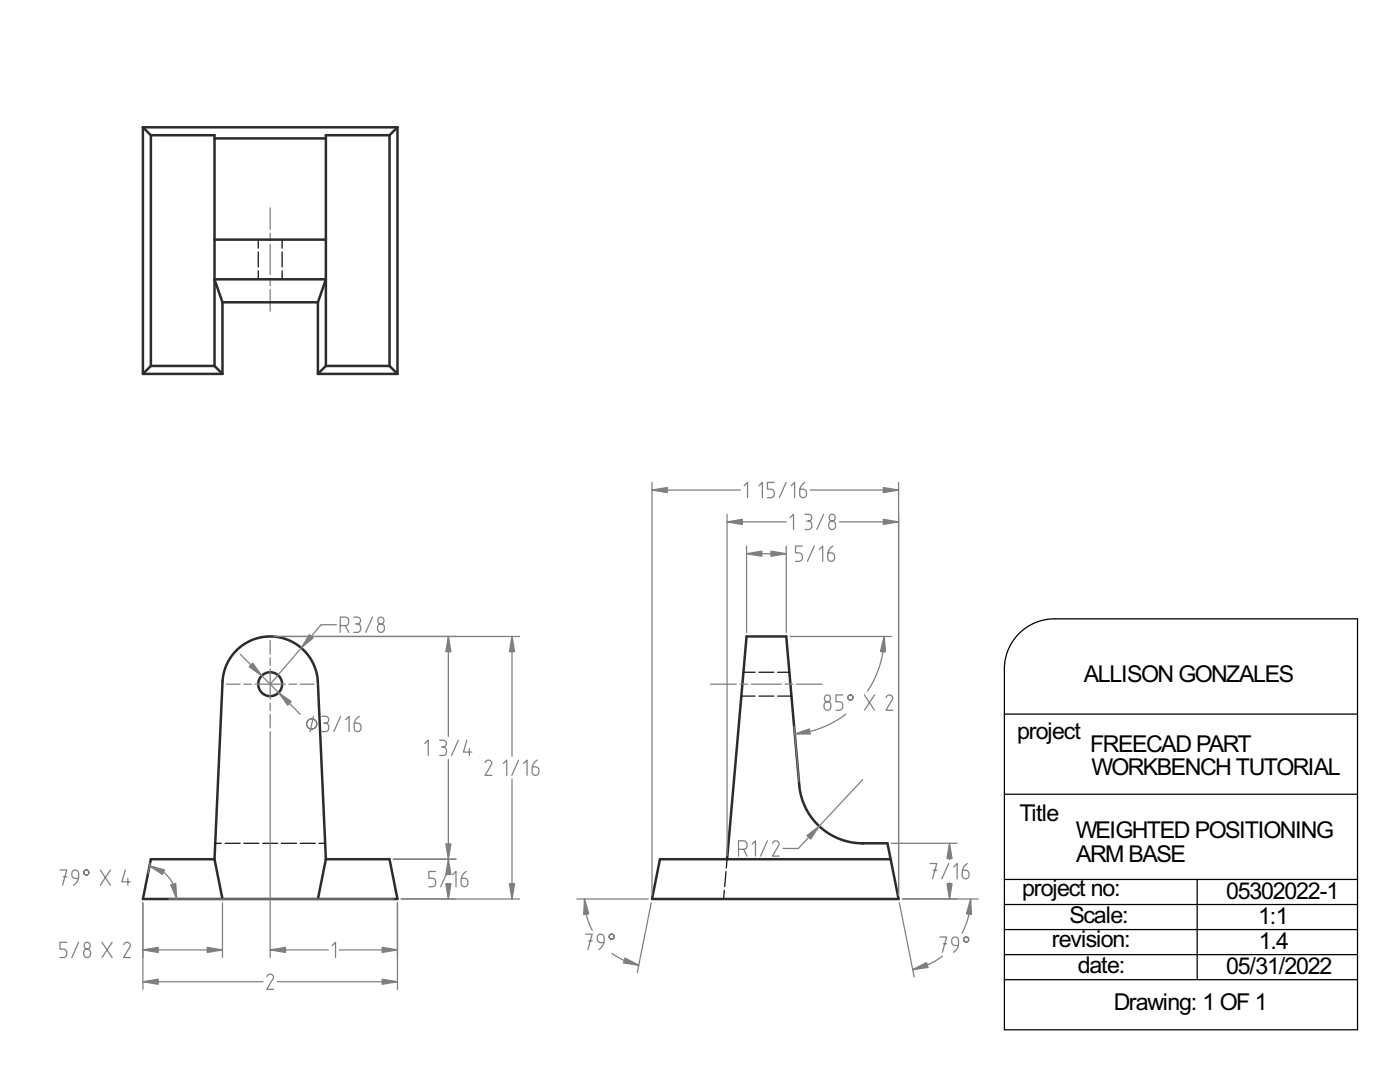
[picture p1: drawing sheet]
<svg xmlns="http://www.w3.org/2000/svg" width="279mm" height="216mm" viewBox="0 0 279 216" stroke-linecap="round" stroke-linejoin="round" font-family="sans-serif">
<g fill="none" stroke="#2c2c2c" stroke-width=".5">
<path d="M30.1 27h12.7v46h-12.7zM65 27h12.7v46h-12.7zM44.4 60.3v14.3h-15.9v-49.2h50.8v49.2h-15.9v-14.3M42.8 171.4l1.6-35.5 .3-1.7 .5-1.5 .7-1.3 1-1.3 1.1-1.1 1.4-.9 1.4-.6 1.5-.4 1.6-.1 1.6 .1 1.5 .4 1.4 .6 1.4 .9 1.1 1.1 1 1.2 .8 1.4 .5 1.5 .2 1.7 1.6 35.5M42.8 171.4h-12.7l-1.6 8h50.8l-1.6-8h-12.7M42.8 171.4l1.6 8M65 171.4l-1.6 8M145.1 171.4l3.9-44.4h7.9l2.7 30.1 .5 2.5 1.1 2.3 1.2 1.8 1.5 1.5 1.6 1.2 1.9 1 1.8 .5 1.8 .3 6.1 .1 2.2 11.1h-49.2l1.6-8h46"/>
<circle cx="53.9" cy="136.5" r="2.38"/>
</g>
<g fill="none" stroke="#141414" stroke-width=".25">
<path d="M51.5 47.8v1.7M51.5 50.3v3M51.5 54v1.7M56.3 47.8v1.7M56.3 50.3v3M56.3 54v1.7M148 138.9h2.7M148.4 134.1h2.3M151.5 134.1h3M151.5 138.9h3M155.2 134.1h2.3M155.2 138.9h2.8"/>
<path d="M43 168.3h1.2M44.9 168.3h3M48.7 168.3h3M52.4 168.3h3M56.2 168.3h3M59.9 168.3h3M63.7 168.3h1.2M144.6 177.7l-.2 1.7M144.9 173.9l-.3 3M145.1 171.4l-.1 1.8"/>
</g>
<g fill="none" stroke="#7f7f7f" stroke-width=".25">
<path d="M53.9 41.5v4.3M53.9 46.5v1.5M53.9 48.8v6M53.9 55.5v1.5M53.9 57.8v4.3M45.2 136.5h2.7M48.7 136.5h1.5M50.9 136.5h6M53.9 127.8v2.7M53.9 131.3v1.5M53.9 133.5v6M57.7 136.5h1.5"/>
<path d="M59.9 136.5h2.8M141.8 136.5h5.2M147.7 136.5h1.5M150 136.5h6M156.7 136.5h1.5M159 136.5h5.1M53.9 140.3v1.5M53.9 142.5v2.8M13.3 188h-1.3v1.4h.6a.68 .68 0 0 1 .7 .7v.3a.68 .68 0 0 1-.7 .7h-.6M15.7 188l-1.4 3.1M16.9 189.6a.68 .68 0 0 1 .7-.2 .68 .68 0 0 1 .5 .7v.3a.68 .68 0 0 1-.7 .7 .68 .68 0 0 1-.7-.7zM20.4 188l2 3.1"/>
<path d="M22.4 188l-2 3.1M24.7 188.5a.66 .66 0 0 1 .8-.5 .66 .66 0 0 1 .5 .8l-1.3 2.3h1.3M28.5 189.5h15.9"/>
<circle cx="17.4" cy="188.7" r=".65"/>
</g>
<path d="M28.5 189.5l3.1-.5v1.1z" fill="#7f7f7f"/>
<path d="M28.5 189.5l3.1-.5v1.1z" fill="#7f7f7f" stroke="#7f7f7f" stroke-width=".25"/>
<path d="M41.3 189l3.1 .5-3.1 .6z" fill="#7f7f7f"/>
<path d="M41.3 189l3.1 .5-3.1 .6z" fill="#7f7f7f" stroke="#7f7f7f" stroke-width=".25"/>
<path d="M28.5 180.1v11M28.5 195.9h24M44.4 180.1v11M53.3 194.9a.66 .66 0 0 1 .8-.5 .66 .66 0 0 1 .5 .8l-1.4 2.2h1.4M55.4 195.9h23.9" fill="none" stroke="#7f7f7f" stroke-width=".25"/>
<path d="M28.5 195.9l3.1-.5v1z" fill="#7f7f7f"/>
<path d="M28.5 195.9l3.1-.5v1z" fill="#7f7f7f" stroke="#7f7f7f" stroke-width=".25"/>
<path d="M76.3 195.4l3 .5-3 .5z" fill="#7f7f7f"/>
<path d="M76.3 195.4l3 .5-3 .5z" fill="#7f7f7f" stroke="#7f7f7f" stroke-width=".25"/>
<g fill="none" stroke="#7f7f7f" stroke-width=".25">
<path d="M67.1 124.7h-3l-10.2 11.8M67.9 124.8h1a.68 .68 0 0 0 .7-.6v-.4a.68 .68 0 0 0-.7-.7h-1v3.1M68.9 124.8l.7 1.4M70.6 123.1h.7a.68 .68 0 0 1 .7 .7 .68 .68 0 0 1-.7 .7 .68 .68 0 0 1 .7 .7v.3a.68 .68 0 0 1-.7 .7h-.7M70.9 124.5h.4M74.3 123.1l-1.3 3.1M75.5 124.7a.68 .68 0 0 1 .8-.2 .68 .68 0 0 1 .4 .7v.3a.68 .68 0 0 1-.7 .7 .68 .68 0 0 1-.7-.7zM28.5 180.1v17.3M79.3 180.1v17.3"/>
<circle cx="76.1" cy="123.8" r=".65"/>
</g>
<path d="M61.7 126.6l.8 .7-2.4 2z" fill="#7f7f7f"/>
<path d="M61.7 126.6l.8 .7-2.4 2z" fill="#7f7f7f" stroke="#7f7f7f" stroke-width=".25"/>
<path d="M172.2 155.6l-12.9 13.7h-3M147.4 169.5h1a.68 .68 0 0 0 .7-.7v-.3a.68 .68 0 0 0-.7-.7h-1v3M148.4 169.5l.7 1.3M150.1 168.5l.7-.7v3M153.1 167.8l-1.3 3M154.2 168.3a.66 .66 0 0 1 .8-.5 .66 .66 0 0 1 .5 .8l-1.3 2.2h1.3" fill="none" stroke="#7f7f7f" stroke-width=".25"/>
<path d="M161 166.7l2.5-1.9-1.7 2.6z" fill="#7f7f7f"/>
<path d="M161 166.7l2.5-1.9-1.7 2.6z" fill="#7f7f7f" stroke="#7f7f7f" stroke-width=".25"/>
<path d="M185.6 172.3h1.4l-.9 3.1M186.3 173.7h.7M189.3 172.3l-1.3 3.1M189.5 168.3v3.2M189.5 176.1v3.3M190.3 173l.7-.7v3.1M193.1 172.3a2.03 2.03 0 0 0-1.1 1.8v.6a.68 .68 0 0 0 .7 .7 .68 .68 0 0 0 .7-.7v-.4a.68 .68 0 0 0-.7-.6h-.6" fill="none" stroke="#7f7f7f" stroke-width=".25"/>
<path d="M189.5 168.3l.5 3h-1z" fill="#7f7f7f"/>
<path d="M189.5 168.3l.5 3h-1z" fill="#7f7f7f" stroke="#7f7f7f" stroke-width=".25"/>
<path d="M189 176.3h1l-.5 3.1z" fill="#7f7f7f"/>
<path d="M189 176.3h1l-.5 3.1z" fill="#7f7f7f" stroke="#7f7f7f" stroke-width=".25"/>
<g fill="none" stroke="#7f7f7f" stroke-width=".25">
<path d="M177.9 168.3h13.1M180.1 179.4h15.1M193.7 179.4l-.1 1.8-.3 1.7-.6 1.7-.7 1.6M179.5 180.1l3 14.9M187.6 187h1.3l-.8 3M188.1 190.8l-2.8 1.7-3.1 1M188.2 188.3h.7M191.3 188.7h-.7a.68 .68 0 0 1-.7-.7v-.4a.68 .68 0 0 1 .7-.6 .68 .68 0 0 1 .7 .6v.8a2.05 2.05 0 0 1-1 1.6"/>
<circle cx="192.8" cy="187.5" r=".51"/>
</g>
<path d="M182.2 193.5l2.7-1.4 .3 .9z" fill="#7f7f7f"/>
<path d="M182.2 193.5l2.7-1.4 .3 .9z" fill="#7f7f7f" stroke="#7f7f7f" stroke-width=".25"/>
<path d="M193.7 179.4l.2 3.1-1-.1z" fill="#7f7f7f"/>
<path d="M193.7 179.4l.2 3.1-1-.1z" fill="#7f7f7f" stroke="#7f7f7f" stroke-width=".25"/>
<path d="M86.9 173.9h-1.3v1.3h.7a.68 .68 0 0 1 .6 .7v.4a.68 .68 0 0 1-.6 .6h-.7M89.3 173.9l-1.3 3M89.5 171.4v1.7M89.5 177.7v1.7M90.3 174.6l.7-.7v3M93 173.9a2.03 2.03 0 0 0-1 1.8v.6a.68 .68 0 0 0 .7 .6 .68 .68 0 0 0 .7-.6v-.4a.68 .68 0 0 0-.7-.7h-.6" fill="none" stroke="#7f7f7f" stroke-width=".25"/>
<path d="M89.5 171.4l.5 3.1h-1z" fill="#7f7f7f"/>
<path d="M89.5 171.4l.5 3.1h-1z" fill="#7f7f7f" stroke="#7f7f7f" stroke-width=".25"/>
<path d="M89 176.3h1l-.5 3.1z" fill="#7f7f7f"/>
<path d="M89 176.3h1l-.5 3.1z" fill="#7f7f7f" stroke="#7f7f7f" stroke-width=".25"/>
<g fill="none" stroke="#7f7f7f" stroke-width=".25">
<path d="M157.7 127h20.3M168.2 138.7h-1.4v1.3h.7a.68 .68 0 0 1 .7 .7v.3a.68 .68 0 0 1-.7 .7h-.7M172.5 138.7l2 3M174.5 138.7l-2 3M176.5 127l-.3 2.9-.6 2.8-1 2.7-1.5 2.5M176.8 139.2a.66 .66 0 0 1 .8-.5 .66 .66 0 0 1 .5 .8l-1.3 2.2h1.4M158.5 144.9l.9 11M164.7 140.2a.68 .68 0 0 1 .7-.1 .68 .68 0 0 1 .4 .6v.3a.68 .68 0 0 1-.7 .7 .68 .68 0 0 1-.6-.7zM168.8 142.5l-2.3 1.5-2.5 1.2-2.6 .8-2.8 .5M78.5 171.4h12.5M80.1 179.4h10.9"/>
<circle cx="165.2" cy="139.3" r=".65"/>
<circle cx="169.7" cy="139.2" r=".51"/>
</g>
<path d="M176.5 127l.2 3.1-1-.1z" fill="#7f7f7f"/>
<path d="M176.5 127l.2 3.1-1-.1z" fill="#7f7f7f" stroke="#7f7f7f" stroke-width=".25"/>
<path d="M158.6 146.5l2.9-1 .2 1z" fill="#7f7f7f"/>
<path d="M158.6 146.5l2.9-1 .2 1z" fill="#7f7f7f" stroke="#7f7f7f" stroke-width=".25"/>
<path d="M53.9 189.5h11.6M66.3 188.7l.7-.7v3.1M67.7 189.5h11.6" fill="none" stroke="#7f7f7f" stroke-width=".25"/>
<path d="M53.9 189.5l3.1-.5v1.1z" fill="#7f7f7f"/>
<path d="M53.9 189.5l3.1-.5v1.1z" fill="#7f7f7f" stroke="#7f7f7f" stroke-width=".25"/>
<path d="M76.3 189l3 .5-3 .6z" fill="#7f7f7f"/>
<path d="M76.3 189l3 .5-3 .6z" fill="#7f7f7f" stroke="#7f7f7f" stroke-width=".25"/>
<path d="M130.1 97.8h17.6M148.5 96.9l.7-.6v3M151.5 96.9l.6-.6v3M154.5 96.3h-1.3v1.3h.6a.68 .68 0 0 1 .7 .7v.3a.68 .68 0 0 1-.7 .7h-.6M156.9 96.3l-1.4 3M157.9 96.9l.7-.6v3M160.6 96.3a2.03 2.03 0 0 0-1 1.7v.6a.68 .68 0 0 0 .7 .7 .68 .68 0 0 0 .7-.7v-.3a.68 .68 0 0 0-.7-.7h-.7M161.7 97.8h17.6M53.9 146v45.1M79.3 180.1v11" fill="none" stroke="#7f7f7f" stroke-width=".25"/>
<path d="M130.1 97.8l3.1-.5v1z" fill="#7f7f7f"/>
<path d="M130.1 97.8l3.1-.5v1z" fill="#7f7f7f" stroke="#7f7f7f" stroke-width=".25"/>
<path d="M176.3 97.3l3 .5-3 .5z" fill="#7f7f7f"/>
<path d="M176.3 97.3l3 .5-3 .5z" fill="#7f7f7f" stroke="#7f7f7f" stroke-width=".25"/>
<g fill="none" stroke="#7f7f7f" stroke-width=".25">
<path d="M130.1 96.3v82.3M179.3 96.3v82.3M47.9 130.5l12 12M62 145.5h.1M62.6 142.9l-.7 3.1M64.3 142.9h.6a.68 .68 0 0 1 .7 .7 .68 .68 0 0 1-.7 .7 .68 .68 0 0 1 .7 .7v.3a.68 .68 0 0 1-.7 .7h-.6M64.6 144.3h.3M68 142.9l-1.4 3.1M69 143.6l.7-.7v3.1M71.7 142.9a2.03 2.03 0 0 0-1 1.8v.6a.68 .68 0 0 0 .7 .7 .68 .68 0 0 0 .6-.7v-.3a.68 .68 0 0 0-.6-.7h-.7"/>
<circle cx="62.2" cy="144.5" r="1.02"/>
</g>
<path d="M49.7 133l.7-.7 1.8 2.5z" fill="#7f7f7f"/>
<path d="M49.7 133l.7-.7 1.8 2.5z" fill="#7f7f7f" stroke="#7f7f7f" stroke-width=".25"/>
<path d="M55.6 138.2l2.5 1.8-.7 .7z" fill="#7f7f7f"/>
<path d="M55.6 138.2l2.5 1.8-.7 .7z" fill="#7f7f7f" stroke="#7f7f7f" stroke-width=".25"/>
<path d="M89.5 127v19.9M84.8 148.4l.7-.7v3M87.7 147.7h.7a.68 .68 0 0 1 .7 .7 .68 .68 0 0 1-.7 .7 .68 .68 0 0 1 .7 .6v.4a.68 .68 0 0 1-.7 .6h-.7M88.1 149.1h.3M89.5 151.5v19.9M91.5 147.7l-1.4 3M93.2 147.7l-.7 2.4h1.7M93.7 149.4v1.3" fill="none" stroke="#7f7f7f" stroke-width=".25"/>
<path d="M89 168.4h1l-.5 3z" fill="#7f7f7f"/>
<path d="M89 168.4h1l-.5 3z" fill="#7f7f7f" stroke="#7f7f7f" stroke-width=".25"/>
<path d="M89.5 127l.5 3h-1z" fill="#7f7f7f"/>
<path d="M89.5 127l.5 3h-1z" fill="#7f7f7f" stroke="#7f7f7f" stroke-width=".25"/>
<g fill="none" stroke="#7f7f7f" stroke-width=".25">
<path d="M145.1 104.1h11.8M157.7 103.3l.7-.7v3.1M160.7 102.6h.6a.68 .68 0 0 1 .7 .7 .68 .68 0 0 1-.7 .7 .68 .68 0 0 1 .7 .6v.4a.68 .68 0 0 1-.7 .7h-.6M161 104h.3M164.4 102.6l-1.4 3.1M165.6 104.2a.68 .68 0 0 1 .7-.2 .68 .68 0 0 1 .4 .6v.4a.68 .68 0 0 1-.6 .7 .68 .68 0 0 1-.7-.7zM167.5 104.1h11.8M54.7 127h36.3M78.5 171.4h12.5"/>
<circle cx="166.1" cy="103.3" r=".65"/>
</g>
<path d="M42.8 47.8h22.2M42.8 55.7h22.2" fill="none" stroke="#2c2c2c" stroke-width=".5"/>
<path d="M145.1 104.1l3.1-.5v1z" fill="#7f7f7f"/>
<path d="M145.1 104.1l3.1-.5v1z" fill="#7f7f7f" stroke="#7f7f7f" stroke-width=".25"/>
<path d="M176.3 103.6l3 .5-3 .5z" fill="#7f7f7f"/>
<path d="M176.3 103.6l3 .5-3 .5z" fill="#7f7f7f" stroke="#7f7f7f" stroke-width=".25"/>
<path d="M145.1 102.6v68.1M179.3 102.6v76M102.2 127v23.9M96.8 152.2a.66 .66 0 0 1 .8-.5 .66 .66 0 0 1 .5 .8l-1.3 2.2h1.4M100.4 152.3l.7-.6v3M102.2 155.5v23.9M103.5 151.7l-1.4 3M104.5 152.3l.7-.6v3M107.2 151.7a2.03 2.03 0 0 0-1 1.7v.6a.68 .68 0 0 0 .7 .7 .68 .68 0 0 0 .7-.7v-.3a.68 .68 0 0 0-.7-.7h-.7" fill="none" stroke="#7f7f7f" stroke-width=".25"/>
<path d="M28.5 25.4l1.6 1.6M42.8 27.6h22.2M79.3 25.4l-1.6 1.6M42.8 55.7l1.6 4.6h19l1.6-4.6M30.1 73l-1.6 1.6M42.8 73l1.6 1.6M65 73l-1.6 1.6M77.7 73l1.6 1.6" fill="none" stroke="#2c2c2c" stroke-width=".5"/>
<path d="M102.2 127l.5 3h-1z" fill="#7f7f7f"/>
<path d="M102.2 127l.5 3h-1z" fill="#7f7f7f" stroke="#7f7f7f" stroke-width=".25"/>
<path d="M101.7 176.3h1l-.5 3.1z" fill="#7f7f7f"/>
<path d="M101.7 176.3h1l-.5 3.1z" fill="#7f7f7f" stroke="#7f7f7f" stroke-width=".25"/>
<g fill="none" stroke="#7f7f7f" stroke-width=".25">
<path d="M54.7 127h49M80.1 179.4h23.6M115.1 179.4h14.3M116.7 179.4l.3 3.2 1.2 3M116.8 186.4h1.4l-.9 3M117.5 187.8h.7M120.5 188.1h-.6a.68 .68 0 0 1-.7-.7v-.3a.68 .68 0 0 1 .7-.7 .68 .68 0 0 1 .7 .7l-.1 .7a2.05 2.05 0 0 1-1 1.6M122.1 190.2l2.6 1.5 2.8 .9M130 180.1l-2.8 14"/>
<circle cx="122.1" cy="186.9" r=".51"/>
</g>
<path d="M203.4 126.4l1.4-1.2 1.6-.9 1.8-.6 1.8-.2h60.9v82h-70.5l.1-72.4 .2-1.8 .6-1.8 .9-1.6zM200.4 158.5h70.5M200.4 142.5h70.5M200.4 175.5h70.5M238.9 175.5v20M200.4 195.5h70.5M200.4 190.5h70.5M200.4 185.5h70.5M200.4 180.5h70.5" fill="none" stroke="#000" stroke-width=".25"/>
<path d="M124.7 191.2l2.8 1.4-3.1-.5z" fill="#7f7f7f"/>
<path d="M124.7 191.2l2.8 1.4-3.1-.5z" fill="#7f7f7f" stroke="#7f7f7f" stroke-width=".25"/>
<path d="M116.7 179.4l.8 3-1 .1z" fill="#7f7f7f"/>
<path d="M116.7 179.4l.8 3-1 .1z" fill="#7f7f7f" stroke="#7f7f7f" stroke-width=".25"/>
<g fill="none" stroke="#7f7f7f" stroke-width=".25">
<path d="M12 173.6h1.3l-.8 3M12.6 174.9h.7M15.7 175.3h-.7a.68 .68 0 0 1-.7-.7v-.3a.68 .68 0 0 1 .7-.7 .68 .68 0 0 1 .7 .7v.7a2.05 2.05 0 0 1-1 1.6M20 173.6l2 3M22 173.6l-2 3M25 173.6l-.7 2.4h1.7M25.5 175.3v1.3M29.8 172.8l1.1 .3 1.1 .5 1.7 1.5 .7 .9 .5 1.1 .4 2.3M30 172.2l-.5 2.1M33.7 179.4h44.9"/>
<circle cx="17.2" cy="174.1" r=".51"/>
</g>
<path d="M29.8 172.8l3 .8-.4 .9z" fill="#7f7f7f"/>
<path d="M29.8 172.8l3 .8-.4 .9z" fill="#7f7f7f" stroke="#7f7f7f" stroke-width=".25"/>
<path d="M34.1 176.5l1-.2 .2 3.1z" fill="#7f7f7f"/>
<path d="M34.1 176.5l1-.2 .2 3.1z" fill="#7f7f7f" stroke="#7f7f7f" stroke-width=".25"/>
<path d="M149 110.5h7.9M160.1 109h-1.3v1.3h.6a.68 .68 0 0 1 .7 .7v.3a.68 .68 0 0 1-.7 .7h-.6M162.5 109l-1.4 3M163.5 109.6l.7-.6v3M166.2 109a2.03 2.03 0 0 0-1 1.7v.6a.68 .68 0 0 0 .7 .7 .68 .68 0 0 0 .7-.7v-.3a.68 .68 0 0 0-.7-.7h-.7" fill="none" stroke="#7f7f7f" stroke-width=".25"/>
<path d="M149 110.5l3-.5v1z" fill="#7f7f7f"/>
<path d="M149 110.5l3-.5v1z" fill="#7f7f7f" stroke="#7f7f7f" stroke-width=".25"/>
<path d="M153.9 110l3 .5-3 .5z" fill="#7f7f7f"/>
<path d="M153.9 110l3 .5-3 .5z" fill="#7f7f7f" stroke="#7f7f7f" stroke-width=".25"/>
<path d="M149 109v17.2M156.9 109v17.2" fill="none" stroke="#7f7f7f" stroke-width=".25"/>
<g font-size="4.2">
<text x="216.3" y="136">ALLISON GONZALES</text>
<text x="203" y="147.5">project</text>
<text x="217.6" y="150">FREECAD PART</text>
<text x="217.9" y="154.6">WORKBENCH TUTORIAL</text>
<text x="203.4" y="163.8">Title</text>
<text x="214.7" y="167.3">WEIGHTED POSITIONING</text>
<text x="214.7" y="171.9">ARM BASE</text>
<text x="204" y="178.9">project no:</text>
<text x="244.7" y="179.5">05302022-1</text>
<text x="213.4" y="184.3">Scale:</text>
<text x="251.1" y="184.4">1:1</text>
<text x="209.9" y="189">revision:</text>
<text x="251.2" y="189.3">1.4</text>
<text x="215.1" y="194.1">date:</text>
<text x="244.7" y="194.4">05/31/2022</text>
<text x="222.3" y="201.6">Drawing: 1 OF 1</text>
</g>
</svg>
